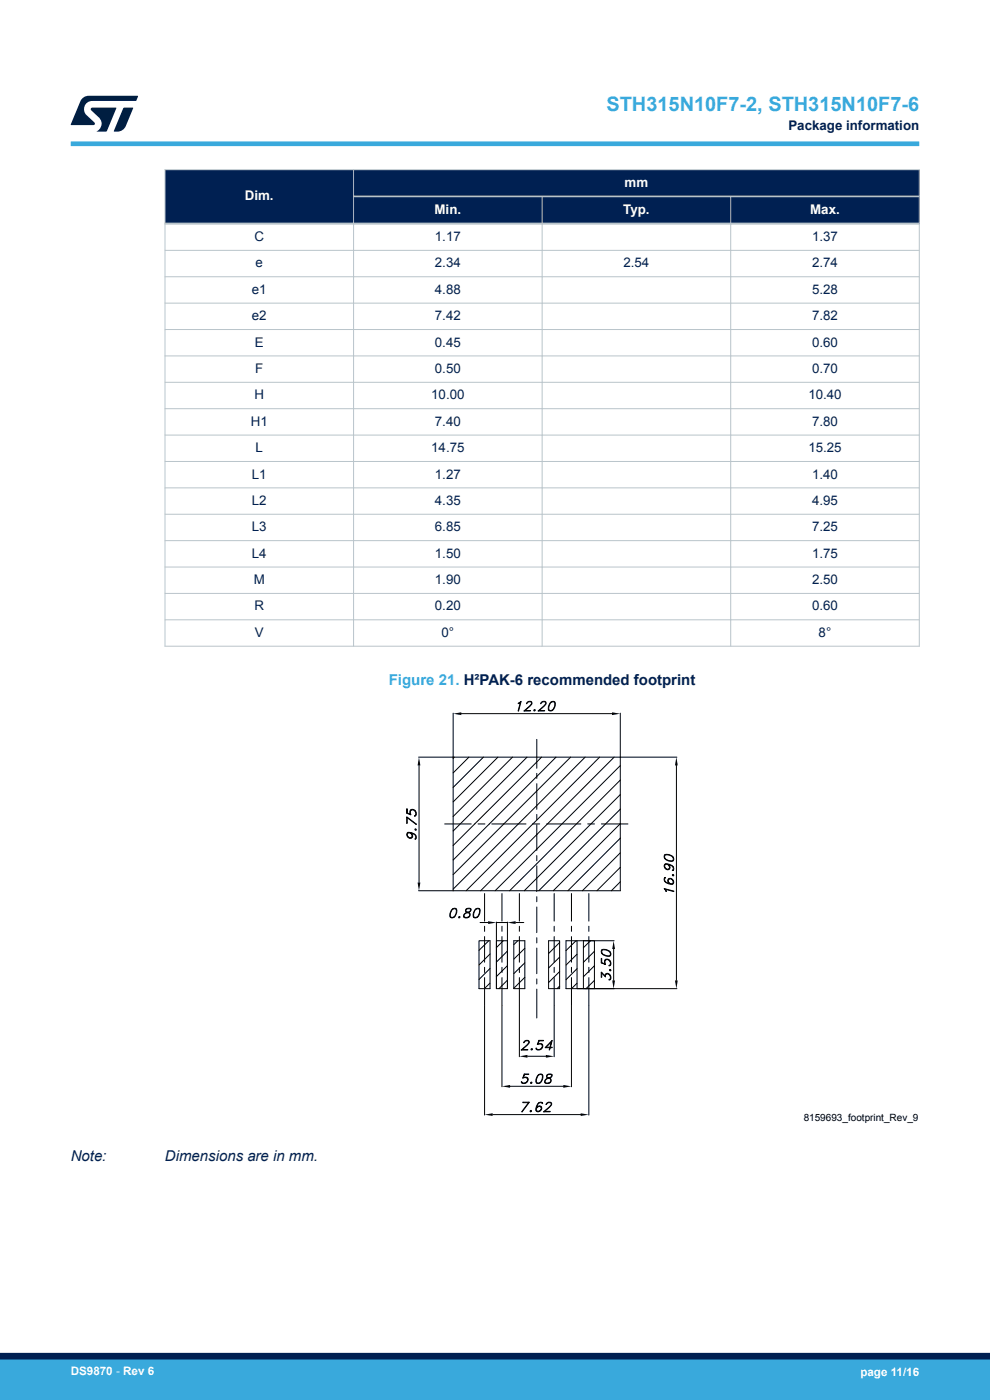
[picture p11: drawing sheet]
<svg xmlns="http://www.w3.org/2000/svg" width="210mm" height="297mm" viewBox="0 0 210 297" stroke-linecap="round" stroke-linejoin="round" font-family="sans-serif">
<g fill="#002052">
<path d="M35 36h160v11.4h-160z" fill-rule="evenodd"/>
<path d="M35 36h160v5.7h-160z" fill-rule="evenodd"/>
<path d="M35.1 36.1h39.8v11.1h-39.8z" fill-rule="evenodd"/>
<path d="M75.1 41.8h39.8v5.4h-39.8z" fill-rule="evenodd"/>
<path d="M115.1 41.8h39.8v5.4h-39.8z" fill-rule="evenodd"/>
<path d="M155.1 41.8h39.8v5.4h-39.8z" fill-rule="evenodd"/>
</g>
<g fill="none" stroke="#b9c4ca" stroke-width=".21">
<path d="M34.9 36h160.2M35 35.9v101.3M75 35.9v101.3M195 35.9v101.3M34.9 53.1h160.2M34.9 58.7h160.2M115 41.7v95.5M155 41.7v95.5M34.9 64.3h160.2M34.9 69.9h160.2M34.9 75.5h160.2M34.9 81.1h160.2"/>
<path d="M34.9 86.7h160.2M34.9 92.3h160.2M34.9 97.9h160.2M34.9 103.5h160.2M34.9 109.1h160.2M34.9 114.7h160.2M34.9 120.3h160.2M34.9 125.9h160.2M34.9 131.5h160.2M34.9 137.1h160.2"/>
</g>
<path d="M195.1 47.4h-160.2" fill="none" stroke="#b9c4ca" stroke-width=".42"/>
<path d="M75 41.7h120.1" fill="none" stroke="#b9c4ca" stroke-width=".35"/>
<g fill="none" stroke="#000" stroke-width=".21">
<path d="M96.1 151.3v37.7M97.9 151.4h31.9M109.9 149.2l.6-.4-.5 2 .4-1.8zM111.3 150.7l1.2 .1h-1.3l1.1-1a.78 .78 0 0 0 .4-.8l-.5-.1-.4 .4-.1-.1a.67 .67 0 0 1 1.1-.2 .72 .72 0 0 1-.4 .8l-1.1 1M113.2 150.6h.3l-.1 .2zM113.3 150.6l.1 .1zM113.9 156.9v6.1M114.3 150.7l1.2 .1h-1.3l1.1-1a.78 .78 0 0 0 .4-.8l-.5-.1-.4 .4-.1-.1a.67 .67 0 0 1 1.1-.2 .72 .72 0 0 1-.4 .8l-1.1 1M116.4 150.6h.8M116.9 149h.8M116.9 148.9h.8a1.22 1.22 0 0 1-.1 1.3 1.22 1.22 0 0 1-1.2 .5 1.61 1.61 0 0 1 .5-1.8zM117 148.9a1.76 1.76 0 0 0-.5 1.8"/>
<path d="M117.6 148.9a1.63 1.63 0 0 1-.5 1.8M131.6 151.3v37.7h-42.8M86.3 173.4l2 1.5-2-1.6v1.3l.1-1.2M86.4 176.9l.2-.2a2.23 2.23 0 0 1 1.6 .6M86.4 177.2a.68 .68 0 0 0 .8 .5l.2-.2M86.7 176.6l-.2 .1a.68 .68 0 0 0 .2 1M86.9 176.7l.5 .5M87 176.7l.4 .6-.1 .3-.3 .2M87 172.1a.62 .62 0 0 1 1-.1l.2 .4M87.2 176.8a.62 .62 0 0 1 0 1 .74 .74 0 0 1-.8-.3 .74 .74 0 0 1 .2-.9 1.37 1.37 0 0 1 1.7 1.1l-.3 .3 .2-.1M87.4 171.8a.7 .7 0 0 0-.3 1.1l-.8-.4v-1l.1 1 .6 .2a.66 .66 0 0 1 .3-1 .66 .66 0 0 1 .9 .5 .66 .66 0 0 1-.3 1v-.1a.68 .68 0 0 0-.1-1.2M88 175.9h.2l.1 .2h-.2z"/>
<path d="M88.1 175.9l.1 .1zM88.1 177.2v.8M88.2 172.9l-.2 .2M88.8 160.6h54.8M88.9 162.4v24.8M94.3 174.8h5.7M96.4 160.6l-.3 .3M99.5 160.6l-3.4 3.4M101.4 174.8h1.5M102.5 160.6l-6.4 6.4M104.3 174.8h7.3M105.6 160.6l-9.5 9.5"/>
<path d="M108.7 160.6l-12.6 12.6M111.8 160.6l-15.7 15.7M113 174.8h1.5M113 174.8l-14.1 14.2M113.9 164.1v1M113.9 166.3v5.4M113.9 172.8v1.1M113.9 175v5.4M114.9 160.6l-18.8 18.8M116 174.8h7.2M117.9 160.6l-21.8 21.8M121 160.6l-24.9 24.9"/>
<path d="M124.1 160.6l-28 28M124.7 174.8h1.4M127.2 160.6l-14.2 14.2M127.6 174.8h5.6M130.3 160.6l-28.3 28.4M131.6 174.7l-14.2 14.3M131.6 162.4l-26.6 26.6M131.6 165.5l-23.5 23.5M131.6 168.6l-20.4 20.4M131.6 171.7l-17.3 17.3M131.6 177.8l-11.1 11.2M143.5 162.4v45.6"/>
<path d="M95.6 194.5h.7M96 192.9h.8M96 192.8h.8a1.22 1.22 0 0 1 0 1.3 1.22 1.22 0 0 1-1.3 .5 1.63 1.63 0 0 1 .5-1.8zM96.1 192.8a1.68 1.68 0 0 0-.5 1.8M96.7 192.8a1.61 1.61 0 0 1-.5 1.8M97.3 194.5h.3l-.2 .2zM97.4 194.5l.1 .1zM98.4 194.4l.2 .2M98.9 192.9h1M98.9 192.8l-.2 .4 .1 .3 .8 .4a.7 .7 0 0 1-.3 .7 .7 .7 0 0 1-.8-.1l.1-.6 1-.4 .3-.3v-.4zM99 192.8l-.1 .6 .5 .2a.69 .69 0 0 1 0 1.1 .69 .69 0 0 1-1.1-.4l.5-.6 .6-.2a.5 .5 0 0 0 .4-.7M99.5 194.4l-.3 .2"/>
<path d="M100.5 194.5h.8M100.9 192.9h.8M101 192.8a.56 .56 0 0 1 .9 .3 1.21 1.21 0 0 1-1.4 1.5 1.63 1.63 0 0 1 .5-1.8zM101.1 192.8a1.75 1.75 0 0 0-.5 1.8M101.6 199.6h2.3v10.1h-2.3zM101.6 192.8a1.73 1.73 0 0 1-.5 1.8M101.8 195.7h1.8M102.8 189.6v5.8M102.8 196.5v1.1M102.8 198.7v5.4M103.7 199.6l-2.1 2M105.3 195.6v14.1"/>
<path d="M105.3 195.7h2.3M106.5 189.6v5.8M106.5 196.5v1.1M106.5 198.7v5.4M106.8 199.6l-1.5 1.4M107.6 199.6h-2.3v10.1M107.6 195.6v14.1h-2.3M109 199.6h2.3v10.1h-2.3zM109.4 195.7h1.7M109.8 199.6l-.8 .8M110.2 189.6v5.8M110.2 196.5v1.1"/>
<path d="M110.2 198.7v5.4M113.9 181.5v1.1M113.9 183.7v5.4M113.9 190.2v1.1M113.9 192.4v5.5M113.9 198.9v1.1M116.4 199.6h2.3v10.1h-2.3zM117.6 189.6v5.8M117.6 196.5v1.1M117.6 198.7v5.4M118.7 199.9l-2.3 2.4M121.2 189.6v5.8"/>
<path d="M121.2 196.5v1.1M121.2 198.7v5.4M122.2 199.6l-2.1 2.1M122.4 199.6h7.9M124.9 189.6v5.8M124.9 196.5v1.1M124.9 198.7v5.4M125.3 199.6l-1.5 1.4M131.6 187.1l-1.9 1.9M131.6 184l-5 5M131.6 180.9l-8.1 8.1M140.9 188.5l2 .6-1.8-.5 .2 .5z"/>
<path d="M141 181.4a1.75 1.75 0 0 1 1.8 .5M141 183.9a.69 .69 0 0 0 .8 .5l.2-.3M141 186.3l.2-.2-.2 .1a.77 .77 0 0 0 .3 1 1.5 1.5 0 0 0 1.5 .3 .68 .68 0 0 0-.2-1.1 .68 .68 0 0 0-1 .5l.3 .5M141 186.9a2.23 2.23 0 0 0 1.6 .6l.2-.2M141 183.6l.2-.3a2.33 2.33 0 0 1 1.6 .7M141 182a1.76 1.76 0 0 0 1.8 .5M141 181.3a1.23 1.23 0 0 1 1.3 .1 1.23 1.23 0 0 1 .5 1.2 1.23 1.23 0 0 1-1.3 0 1.23 1.23 0 0 1-.5-1.3zM141.1 186.2v.8M141.1 181.4v.8M141.4 183.3l-.3 .1-.1 .3 .1 .4 .3 .3M141.6 183.4l.4 .5M141.6 183.4l.4 .5-.1 .4-.3 .1"/>
<path d="M141.7 186.7l.2-.2a.71 .71 0 0 1 .9 .5M141.7 187l.5 .5M141.8 183.4a.62 .62 0 0 1 0 1.1 .73 .73 0 0 1-.8-.4 .73 .73 0 0 1 .2-.9 1.41 1.41 0 0 1 1.7 1.2l-.1 .3h-.2l.2-.1M142.1 186.4l-.3 .1-.1 .3 .1 .4 .3 .3M142.4 186.5l.4 .6-.1 .3-.3 .1M142.6 185.6l.2-.1 .1 .2-.2 .1zM142.7 183.8v.8M142.7 181.8v.8M142.7 185.6l.1 .1zM102.8 207.4v29.2M102.8 205.2v1.1M103.9 202.4l-2.3 2.3"/>
<path d="M103.9 205.5l-2.3 2.3M103.9 208.6l-1.2 1.1M106.5 207.4v23.2M106.5 205.2v1.1M107.6 204.9l-2.3 2.3M107.6 201.8l-2.3 2.3M107.6 207.9l-1.8 1.8M110.2 205.2v1.1M110.2 207.4v16.8M111.3 207.3l-2.3 2.4M111.3 204.2l-2.3 2.4M111.3 201.2l-2.3 2.3"/>
<path d="M113.9 209.8v6.2M113.9 201.1v5.5M113.9 207.7v1.1M117.6 205.2v1.1M117.6 207.4v16.8M118.7 206.1l-2.3 2.3M118.7 203l-2.3 2.4M118.7 209.2l-.5 .5M121.2 207.4v23.2M121.2 205.2v1.1M122.4 208.6l-1.2 1.1M122.4 205.5l-2.3 2.3"/>
<path d="M122.4 202.4l-2.3 2.3M123.8 209.7v-10.1h2.3v10.1M124.9 207.4v29.2M124.9 205.2v1.1M126.1 208l-1.8 1.7M126.1 204.9l-2.3 2.3M126.1 201.8l-2.3 2.3M127.5 206.3l.9 .9 .1-.5 .3-.1M127.6 206.3l-.1 1v-1.1l.9 .9M127.6 202.2a1.8 1.8 0 0 0 1.9 .5M127.6 201.5a1.23 1.23 0 0 1 1.4 0 1.23 1.23 0 0 1 .5 1.3 1.23 1.23 0 0 1-1.4-.1 1.23 1.23 0 0 1-.5-1.2zM127.6 201.6a1.73 1.73 0 0 1 1.9 .5"/>
<path d="M127.7 201.5v.8M128.3 203.8a.61 .61 0 0 1 1 0l.2 .3M128.4 206.8l.2-.2a.69 .69 0 0 1 .9 .5M128.7 203.5l-.3 .2-.1 .2 .1 .7-.9-.3v-1l.1 .9 .7 .3a.66 .66 0 0 1 .2-1 .66 .66 0 0 1 1 .4 .62 .62 0 0 1-.3 1l.2-.1a.87 .87 0 0 0-.3-1.2M129.1 206.6a.73 .73 0 0 1 .1 1.3h.2a.78 .78 0 0 0 0-1.1 .78 .78 0 0 0-1-.1l-.1 .4M129.3 205.7h.2l.1 .2h-.2zM129.4 205.7l.1 .2zM129.4 202v.7M129.5 207.6l-.2 .2M129.5 204.6l-.2 .2M130.2 201.3v6.7M143.6 209.7h-23.5v-10.1h2.3v10.1"/>
<path d="M104.5 236.5h18.7M108.2 230.5h11.3M110.6 229.6l.3 .2M110.7 222.7l1.2 .1h-1.3l1.1-1a.78 .78 0 0 0 .4-.9l-.5-.1-.4 .4-.1-.1a.64 .64 0 0 1 .6-.4 .64 .64 0 0 1 .6 .4l-.5 .7-1.1 1M111.7 228.6a.58 .58 0 0 1 0 1l-.3 .2M111.9 224.1h3.9M112 229l-.2-.3-.2-.1-.7 .1 .3-.9h1l-.9 .1-.3 .7a.66 .66 0 0 1 1 .2 .66 .66 0 0 1-.5 1 .64 .64 0 0 1-.9-.3h.1a.61 .61 0 0 0 .9 .2l.2-.3M112.2 233.8l-1.5 2.1 1.6-2.1h-1.4l1.3 .1M112.5 235.7h.3l-.2 .2zM112.6 229.7h.3l-.2 .2zM112.6 235.7v.1zM112.7 229.7v.1z"/>
<path d="M112.7 222.6h.3l-.2 .2zM112.8 222.6v.1zM113.7 235.4l.1 .3 .3 .1 .4-.1 .3-.3M113.8 222.5l.2 .2M113.8 235.1l.6-.4 .3 .1 .1 .3M113.8 229.7h.8M114 228.2a.76 .76 0 0 1 1-.3 1.2 1.2 0 0 1 0 1.4 1.2 1.2 0 0 1-1.2 .5 1.59 1.59 0 0 1 .2-1.6zM114.3 228h.7M114.3 234h.7M114.3 234.7l-.5 .5M114.4 233.9a2.17 2.17 0 0 0-.6 1.7l.2 .2M114.4 227.9a1.74 1.74 0 0 0-.5 1.9"/>
<path d="M114.6 234.7l.2 .2a.69 .69 0 0 1-.5 .9M114.8 221.5a.63 .63 0 0 1 0 1l-.3 .2M114.9 227.9a1.59 1.59 0 0 1-.4 1.9M115 233.9l.1 .2v-.2a.74 .74 0 0 0-1.1 .3 1.36 1.36 0 0 0-.2 1.6 .66 .66 0 0 0 1-.2 .66 .66 0 0 0-.4-1l-.6 .3M115.1 221.9l-.2-.3-.2-.1-.7 .1 .3-.9h1l-.9 .1-.3 .7a.67 .67 0 0 1 1 .2 .67 .67 0 0 1-.4 1 .62 .62 0 0 1-1-.3l.1 .2a.87 .87 0 0 0 1.2-.3M115.4 235.8l1.3 .1h-1.4l1.1-1a.74 .74 0 0 0 .5-.9l-.6-.1-.4 .4v-.1a.64 .64 0 0 1 .5-.4 .64 .64 0 0 1 .6 .4l-.5 .7-1.1 1M115.6 229.6l.2 .2M115.8 222.2h1.3v.1h-1.5l1.5-1.6-.5 2.1 .4-1.8-1.3 1.3M116.1 228h1M116.1 227.9l-.1 .2a.39 .39 0 0 0 .2 .6l.5 .2 .1 .6a.74 .74 0 0 1-1.2 0l.2-.5 1-.4 .3-.5a.68 .68 0 0 0-1-.2zM116.2 227.9l-.1 .6 .5 .2a.61 .61 0 0 1 .3 .7 .61 .61 0 0 1-.6 .5l-.7-.2a.96 .96 0 0 1 1-1.1 .49 .49 0 0 0 .4-.7M116.7 229.6l-.3 .2"/>
</g>
<g fill="#000">
<path d="M96.1 151.4l1.8-.3v.6zM129.8 151.1l1.8 .3-1.8 .3zM88.9 160.6l.3 1.8h-.6zM143.5 160.6l.3 1.8h-.6zM88.6 187.2h.6l-.3 1.8zM103.5 195.4l1.8 .3-1.8 .3zM107.6 195.7l1.8-.3v.6zM130.2 199.6l.3 1.7h-.6zM129.9 208h.6l-.3 1.7zM143.2 208h.6l-.3 1.7zM102.8 236.5l1.7-.3v.5zM106.5 230.5l1.7-.3v.6z"/>
<path d="M110.2 224.1l1.7-.3v.6zM115.8 223.8l1.7 .3-1.7 .3zM119.5 230.2l1.7 .3-1.7 .3zM123.2 236.2l1.7 .3-1.7 .2z"/>
</g>
<path d="M15 30.5h180" fill="none" stroke="#39a9dc" stroke-width="1"/>
<g fill="#001e41">
<path d="M17.6 20.8l1.2-.5 10.5 .1-.5 1h-9.2a1.74 1.74 0 0 0-1.6 1 1.74 1.74 0 0 0 .3 2l1.7 1.6 .1 .2-.1 .3h-5l2.1-5z"/>
<path d="M26.2 22.9h2.1l-1.6 3.9a1.92 1.92 0 0 1-1.8 1.1h-.7l-.1-.1z"/>
<path d="M19.4 22.9l5.2-.1 .1 .1-2.1 5h-2.1a1.85 1.85 0 0 0 .5-2.9l-1.6-1.6-.2-.2z"/>
</g>
<g fill="#39a9dc">
<path d="M0 288.4h210v8.6h-210z" fill-rule="evenodd"/>
<path d="M-.1 288.4h210.2v4.4h-210.2z" fill-rule="evenodd"/>
</g>
<path d="M0 287.7h210" fill="none" stroke="#002052" stroke-width="1.4"/>
<text font-size="4.2" fill="#39a9dc" x="128.6" y="23.5">STH315N10F7-2, STH315N10F7-6</text>
<text font-size="3.2" fill="#39a9dc" x="82.5" y="145.4">Figure 21. H²PAK-6 recommended footprint</text>
<g font-size="3.2" fill="#002052">
<text x="15" y="246.2">Note:</text>
<text x="35" y="246.2">Dimensions are in mm.</text>
</g>
<g font-size="2.8" fill="#002052">
<text x="167.2" y="27.5">Package information</text>
<text x="54" y="51.1">C</text>
<text x="92.3" y="51.1">1.17</text>
<text x="172.3" y="51.1">1.37</text>
<text x="54.2" y="56.7">e</text>
<text x="92.3" y="56.7">2.34</text>
<text x="132.3" y="56.7">2.54</text>
<text x="172.3" y="56.7">2.74</text>
<text x="53.4" y="62.3">e1</text>
<text x="92.3" y="62.3">4.88</text>
<text x="172.3" y="62.3">5.28</text>
<text x="53.4" y="67.9">e2</text>
<text x="92.3" y="67.9">7.42</text>
<text x="172.3" y="67.9">7.82</text>
<text x="54.1" y="73.5">E</text>
<text x="92.3" y="73.5">0.45</text>
<text x="172.3" y="73.5">0.60</text>
<text x="54.1" y="79.1">F</text>
<text x="92.3" y="79.1">0.50</text>
<text x="172.3" y="79.1">0.70</text>
<text x="54" y="84.7">H</text>
<text x="91.5" y="84.7">10.00</text>
<text x="171.5" y="84.7">10.40</text>
<text x="53.2" y="90.3">H1</text>
<text x="54.2" y="95.9">L</text>
<text x="91.5" y="95.9">14.75</text>
<text x="92.3" y="90.3">7.40</text>
<text x="171.5" y="95.9">15.25</text>
<text x="172.3" y="90.3">7.80</text>
<text x="53.4" y="101.5">L1</text>
<text x="92.3" y="101.5">1.27</text>
<text x="172.3" y="101.5">1.40</text>
<text x="53.4" y="107.1">L2</text>
<text x="92.3" y="107.1">4.35</text>
<text x="172.3" y="107.1">4.95</text>
<text x="53.4" y="112.7">L3</text>
<text x="92.3" y="112.7">6.85</text>
<text x="172.3" y="112.7">7.25</text>
<text x="53.4" y="118.3">L4</text>
<text x="92.3" y="118.3">1.50</text>
<text x="172.3" y="118.3">1.75</text>
<text x="53.8" y="123.9">M</text>
<text x="92.3" y="123.9">1.90</text>
<text x="172.3" y="123.9">2.50</text>
<text x="54" y="129.5">R</text>
<text x="92.3" y="129.5">0.20</text>
<text x="172.3" y="129.5">0.60</text>
<text x="54.1" y="135.1">V</text>
<text x="93.7" y="135.1">0°</text>
<text x="173.7" y="135.1">8°</text>
</g>
<g font-size="2.8" fill="#fff">
<text x="132.5" y="39.6">mm</text>
<text x="51.9" y="42.5">Dim.</text>
<text x="92.2" y="45.4">Min.</text>
<text x="132.2" y="45.4">Typ.</text>
<text x="171.9" y="45.4">Max.</text>
</g>
<g font-size="2.5" fill="#fff">
<text x="15" y="291.6">DS9870 - Rev 6</text>
<text x="182.5" y="291.9">page 11/16</text>
</g>
<text font-size="2.1" x="170.5" y="237.8">8159693_footprint_Rev_9</text>
</svg>
